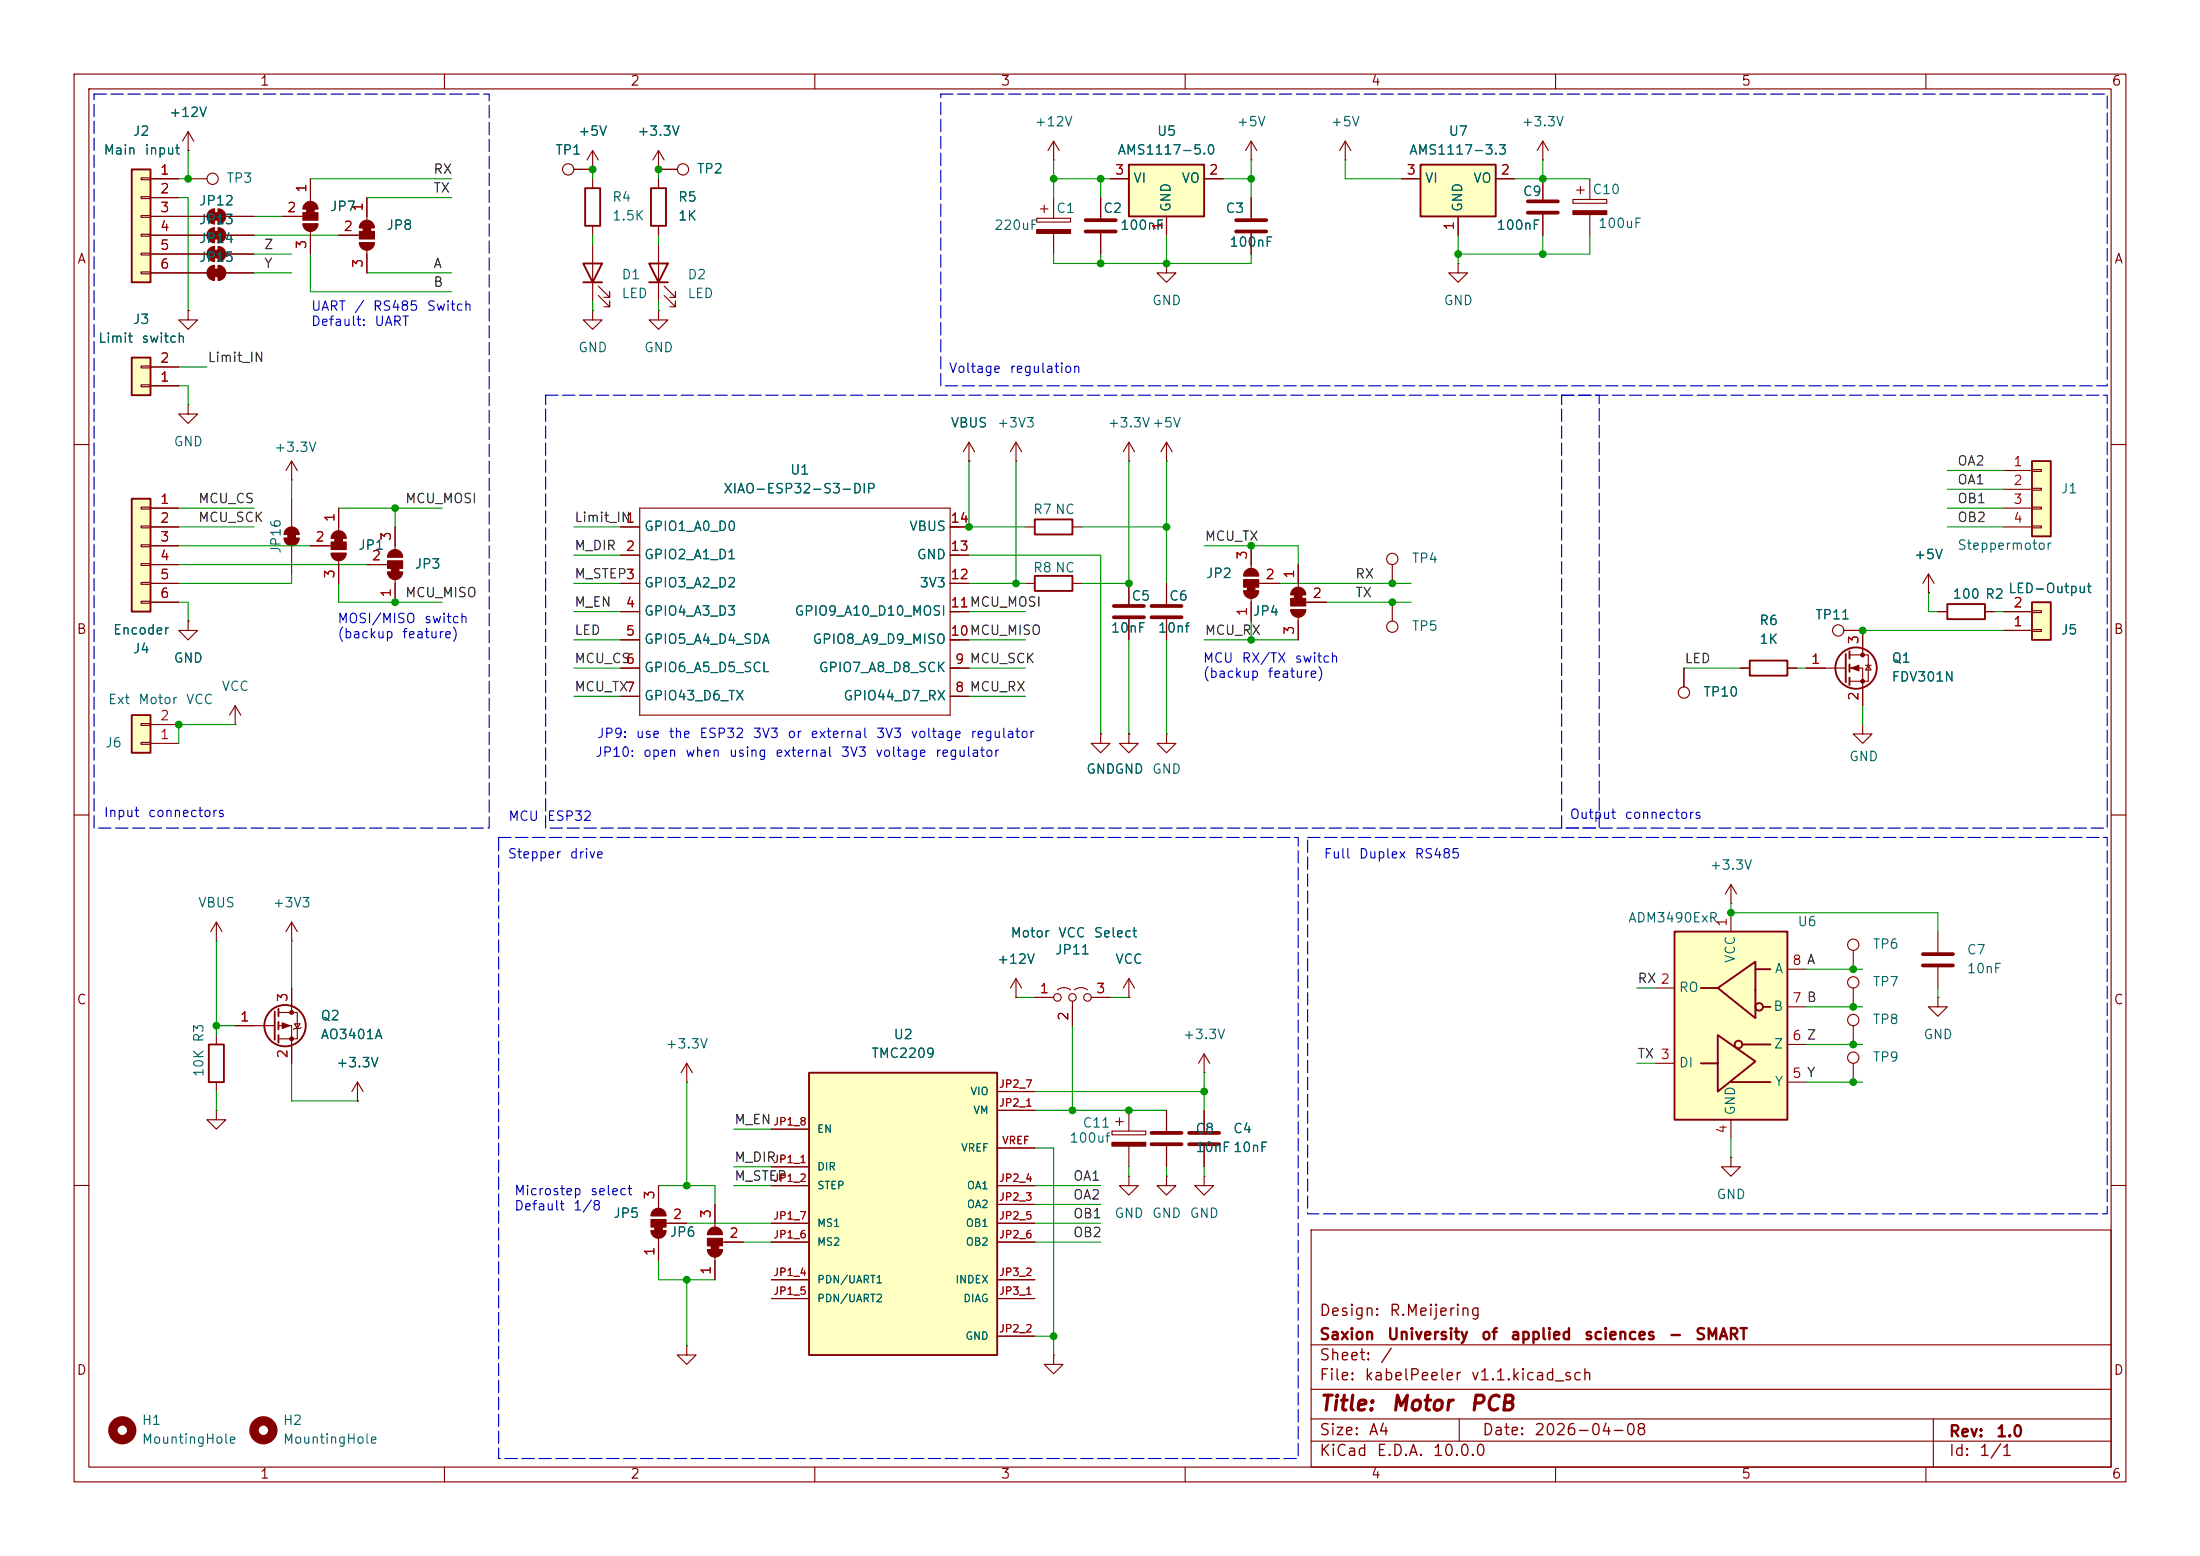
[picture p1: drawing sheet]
<svg xmlns="http://www.w3.org/2000/svg" width="297mm" height="210mm" viewBox="0 0 297 210" stroke-linecap="round" stroke-linejoin="round" font-family="sans-serif">
<g fill="none" stroke="#840000" stroke-width=".15">
<path d="M10 10h277v190h-277zM12 12h273v186h-273zM60 10v2M110 10v2M160 10v2M168.9 19.1l-.8 1.2M168.9 19.1l.8 1.2M168.9 19.1v2.5M181.6 19.1l-.8 1.2M181.6 19.1l.8 1.2M181.6 19.1v2.5M210 10v2"/>
<path d="M260 10v2M24.1 29.2h3.8M24.1 31.8h3.8M29 28.2v2M29 30.7v2.1M29.5 28.2v2M29.5 30.7v2.1M30.5 29.2h3.8M30.5 31.8h3.8M168.9 21.6h.1M168.9 26.7v2.8M168.9 31.5v2.8"/>
<path d="M181.6 21.6h.1M10 60h2M285 60h2M148.6 99.1v1.2h1.3l-1.3 1.3-1.3-1.3h1.3M148.6 99.1h.1M152.4 99.1v1.2h1.3l-1.3 1.3-1.3-1.3h1.3M152.4 99.1h.1M157.5 99.1v1.2h1.2l-1.2 1.3-1.3-1.3h1.3M157.5 99.1h.1M10 110h2M233.7 119.4l-.8 1.3M233.7 119.4l.7 1.3"/>
<path d="M233.7 119.4v2.5M285 110h2M233.7 121.9h.1M250.2 128.3v2.5M250.2 133.4v2.5M261.6 134.6v1.3h1.3l-1.3 1.3-1.3-1.3h1.3M261.6 134.6h.1M261.6 125.7v2.8M261.6 130.6v2.8M152.4 158.8v1.2h1.3l-1.3 1.3-1.3-1.3h1.3M152.4 158.8h.1M157.5 158.8v1.2h1.2l-1.2 1.3-1.3-1.3h1.3"/>
<path d="M157.5 158.8h.1M162.6 158.8v1.2h1.2l-1.2 1.3-1.3-1.3h1.3M162.6 158.8h.1M10 160h2M177 166h108v32h-108zM285 160h2M60 198v2M110 198v2M160 198v2M177 194.5h108M177 191.5h108M177 187.5h108"/>
<path d="M177 181.5h108M197 191.5v3M210 198v2M260 198v2M261 191.5v6.5"/>
<circle cx="250.2" cy="127.5" r=".76"/>
<circle cx="250.2" cy="132.6" r=".76"/>
</g>
<path d="M166.9 29.7h4M166.9 31.2h4M259.6 128.8h4.1M259.6 130.3h4.1" fill="none" stroke="#840000" stroke-width=".51"/>
<g fill="#840000" stroke="#840000" stroke-width=".15">
<path d="M28.7 28.7h1v1h-1z"/>
<path d="M28.2 28.5l.4-.2 .4-.1v2a1.02 1.02 0 0 1-1-.6 1.02 1.02 0 0 1 .2-1.1z"/>
<path d="M29.5 28.2a1.02 1.02 0 0 1 1 1 1.02 1.02 0 0 1-1 1z"/>
<path d="M28.7 31.2h1v1.1h-1z"/>
<path d="M28.2 31l.4-.2 .4-.1v2.1a1.02 1.02 0 0 1-1-.7 1.02 1.02 0 0 1 .2-1.1z"/>
<path d="M29.5 30.7a1.02 1.02 0 0 1 1 1.1 1.02 1.02 0 0 1-1 1z"/>
</g>
<path d="M109.2 144.8h25.4v38.1h-25.4z" fill="#ffffc2"/>
<path d="M236.2 89.2h5.1v2h-5.1zM109.2 144.8h25.4v38.1h-25.4z" fill="none" stroke="#840000" stroke-width=".25"/>
<g fill="none" stroke="#840000" stroke-width=".15">
<path d="M148.6 26.7v2.8M148.6 31.5v2.8M188 76.2v2.5M188 81.3v2.5M227.3 90.2v2.5M234.9 90.2h1.3M241.3 90.2h1.3M248.9 85.1h2.6M251.5 97.8v1.3h1.2l-1.2 1.2-1.3-1.2h1.3M104.1 157.5h5.1M104.1 152.4h5.1M134.6 149.9h5.1"/>
<path d="M134.6 147.3h5.1M134.6 154.9h5.1M87.9 166.1h2M87.9 164.1h2M88.9 160v3.1M88.9 167.1v3.1M89.9 165.1h2.8M95.5 168.7h2M95.5 166.6h2M96.5 162.6v3M96.5 169.7v3M97.5 167.6h2.8"/>
<path d="M104.1 160h5.1M104.1 172.7h5.1M104.1 175.3h5.1M104.1 167.6h5.1M104.1 165.1h5.1M134.6 160h5.1M134.6 172.7h5.1M134.6 175.3h5.1M134.6 167.6h5.1M134.6 165.1h5.1M134.6 162.6h5.1M134.6 180.3h5.1"/>
<circle cx="188" cy="75.4" r=".76"/>
<circle cx="188" cy="84.6" r=".76"/>
<circle cx="227.3" cy="93.5" r=".76"/>
<circle cx="248.2" cy="85.1" r=".76"/>
</g>
<path d="M146.6 29.7h4M146.6 31.2h4" fill="none" stroke="#840000" stroke-width=".51"/>
<g fill="#840000" stroke="#840000" stroke-width=".15">
<path d="M88.4 165.6h1v.5h-1z"/>
<path d="M87.9 166.1h2a1.02 1.02 0 0 1-1 1 1.02 1.02 0 0 1-1-1z"/>
<path d="M87.9 164.6h2v1h-2z"/>
<path d="M88.2 163.4a1.02 1.02 0 0 1 1.1-.3 1.02 1.02 0 0 1 .6 1h-2l.1-.4z"/>
<path d="M96 168.1h1v.6h-1z"/>
<path d="M95.5 168.7h2a1.02 1.02 0 0 1-1 1 1.02 1.02 0 0 1-1-1z"/>
<path d="M95.5 167.1h2v1h-2z"/>
<path d="M95.8 165.9a1.02 1.02 0 0 1 1.1-.2 1.02 1.02 0 0 1 .6 .9h-2l.1-.4z"/>
</g>
<path d="M226.1 125.7h15.2v25.4h-15.2z" fill="#ffffc2"/>
<g fill="none" stroke="#840000" stroke-width=".25">
<path d="M226.1 125.7h15.2v25.4h-15.2zM229.6 133.4h2.3M231.9 139.7l5.1 3.6-5.1 4zM231.9 133.4l5.1-3.6v7.6zM237 130.8h2M238 135.9h1M229.6 143.5h2.3M233.7 146.1h5.3M235.2 141h3.8"/>
<circle cx="237.5" cy="135.9" r=".51"/>
<circle cx="234.7" cy="141" r=".51"/>
</g>
<g fill="none" stroke="#840000" stroke-width=".15">
<path d="M223.5 133.4h2.6M233.7 123.2v2.5M241.3 135.9h2.5M241.3 130.8h2.5M250.2 138.4v2.6M223.5 143.5h2.6M233.7 156.2v1.3h1.2l-1.2 1.3-1.3-1.3h1.3M233.7 156.2h.1M233.7 151.1v2.6M241.3 146.1h2.5M241.3 141h2.5M250.2 143.5v2.6"/>
<path d="M92.7 181.6v1.3h1.3l-1.3 1.3-1.3-1.3h1.3M92.7 181.6h.1"/>
<circle cx="250.2" cy="137.7" r=".76"/>
<circle cx="250.2" cy="142.7" r=".76"/>
</g>
<path d="M274.3 81.3h2.6v5.1h-2.6z" fill="#ffffc2"/>
<path d="M274.3 81.3h2.6v5.1h-2.6z" fill="none" stroke="#840000" stroke-width=".25"/>
<path d="M270.5 85.1h3.8M270.5 82.6h3.8M274.3 85h1.3v.2h-1.3zM274.3 82.4h1.3v.3h-1.3z" fill="none" stroke="#840000" stroke-width=".15"/>
<path d="M274.3 62.2h2.6v10.2h-2.6z" fill="#ffffc2"/>
<g fill="none" stroke="#840000" stroke-width=".25">
<path d="M78.7 35.6h2.6l-1.3 2.5zM78.7 38.1h2.6M79 25.4h2v5.1h-2zM87.6 35.6h2.6l-1.3 2.5zM87.6 38.1h2.6M87.9 25.4h2v5.1h-2zM274.3 62.2h2.6v10.2h-2.6zM249.2 88.3v3.8M249.7 87.9v1M249.7 89.7v1M249.7 91.4v1.1M262.9 81.5h5.1v2.1h-5.1z"/>
<path d="M37.1 136.5v3.8M37.6 136.1v1.1M37.6 137.9v1M37.6 139.7v1M28.2 141h2v5.1h-2z"/>
<circle cx="250.6" cy="90.2" r="2.79"/>
<circle cx="38.5" cy="138.4" r="2.79"/>
</g>
<g fill="none" stroke="#840000" stroke-width=".15">
<path d="M77.5 22.9h2.5M80 22.9h.1M80 20.3v2.6M80 24.1v1.3M80 30.5v1.3M80 33v7.6M80 20.3l-.8 1.3M80 20.3l.8 1.3M80.8 39.9l1.5 1.5v-.8v.8h-.8M80.8 38.6l1.5 1.5v-.7v.7h-.8M88.9 22.9h.1M88.9 22.9h2.5"/>
<path d="M88.9 20.3l-.8 1.3M88.9 20.3l.8 1.3M88.9 20.3v2.6M88.9 24.1v1.3M88.9 30.5v1.3M88.9 33v7.6M89.7 39.9l1.5 1.5v-.8v.8h-.8M89.7 38.6l1.5 1.5v-.7v.7h-.8M88.9 41.9v1.3h1.3l-1.3 1.3-1.3-1.3h1.3M88.9 41.9h.1M83.8 71.1h2.6M83.8 74.9h2.6"/>
<path d="M83.8 78.7h2.6M86.4 68.6h41.9v27.9h-41.9zM128.3 71.1h2.5M128.3 74.9h2.5M128.3 78.7h2.5M152.4 78.7v2.8M157.5 78.7v2.8M167.9 79.8h2M167.9 77.7h2M168.9 73.7v3M169.9 78.7h2.8M260.3 77.5l-.7 1.2"/>
<path d="M260.3 77.5l.8 1.2M260.3 77.5v2.5M270.5 63.5h3.8M270.5 66h3.8M270.5 68.6h3.8M270.5 71.1h3.8M274.3 63.4h1.3v.2h-1.3zM274.3 65.9h1.3v.3h-1.3zM274.3 68.5h1.3v.2h-1.3zM274.3 71h1.3v.2h-1.3zM83.8 90.2h2.6M83.8 82.6h2.6"/>
<path d="M83.8 86.4h2.6M83.8 94h2.6M128.3 90.2h2.5M128.3 82.6h2.5M128.3 86.4h2.5M128.3 94h2.5M152.4 83.6v2.8M157.5 83.6v2.8M168.9 80.8v3M243.8 90.2h5.4M249.7 88.4h2.5v3.5h-2.5M249.7 90.2h1.8v5.1"/>
<path d="M251.5 85.1v3.3M251.8 89.8h.8M252.2 89.8l.4 .6h-.8zM260.3 80h.1M261.6 82.6h1.3M268 82.6h1.2M29.2 127h.1M29.2 124.5l-.8 1.2M29.2 124.5l.8 1.2M29.2 124.5v2.5M29.2 139.7v1.3M31.7 138.4h5.4"/>
<path d="M37.6 136.7h2.5v3.5h-2.5M37.6 138.4h1.8v5.1M39.4 127h.1M39.4 124.5l-.8 1.2M39.4 124.5l.7 1.2M39.4 124.5v2.5M39.4 133.4v3.3M39.8 138.2h.7l-.4 .6zM40.6 138.7l-.1 .1h-.7l-.2 .1M29.2 146.1v1.2M48.3 148.6h.1M48.3 146.1l-.8 1.2"/>
<path d="M48.3 146.1l.7 1.2M48.3 146.1v2.5M92.7 146.1h.1M92.7 143.5l-.8 1.3M92.7 143.5l.8 1.3M92.7 143.5v2.6M157.5 149.9v2.8M157.5 154.7v2.8M162.6 149.9v2.8M162.6 154.7v2.8M142.2 182.9v1.3h1.3l-1.3 1.2-1.2-1.2h1.2M142.2 182.9h.1"/>
<circle cx="76.7" cy="22.9" r=".76"/>
<circle cx="92.2" cy="22.9" r=".76"/>
</g>
<g fill="#840000" stroke="#840000" stroke-width=".15">
<path d="M249.9 90.2l1.1-.4v.8z"/>
<path d="M168.4 79.2h1v.6h-1z"/>
<path d="M167.9 79.8h2a1.02 1.02 0 0 1-1 1 1.02 1.02 0 0 1-1-1z"/>
<path d="M167.9 78.2h2v1h-2z"/>
<path d="M168.2 77a1.02 1.02 0 0 1 1.1-.2 1.02 1.02 0 0 1 .6 .9h-2l.1-.4z"/>
<path d="M38.1 138l1 .4-1 .4z"/>
<circle cx="251.5" cy="88.4" r=".25"/>
<circle cx="251.5" cy="91.9" r=".25"/>
<circle cx="39.4" cy="136.7" r=".25"/>
<circle cx="39.4" cy="140.2" r=".25"/>
</g>
<path d="M150.4 81.8h4M150.4 83.3h4M155.4 81.8h4.1M155.4 83.3h4.1M155.4 152.9h4.1M155.4 154.4h4.1M160.5 152.9h4.1M160.5 154.4h4.1" fill="none" stroke="#840000" stroke-width=".51"/>
<path d="M152.4 22.2h10.2v7h-10.2z" fill="#ffffc2"/>
<path d="M152.4 22.2h10.2v7h-10.2zM139.7 77.7h5.1v2.1h-5.1zM139.7 70.1h5.1v2h-5.1z" fill="none" stroke="#840000" stroke-width=".25"/>
<g fill="none" stroke="#840000" stroke-width=".15">
<path d="M142.2 19.1v2.5M142.2 19.1l-.7 1.2M142.2 19.1l.8 1.2M208.3 19.1l-.8 1.2M208.3 19.1l.7 1.2M208.3 19.1v2.5M45.7 31.8h2.8M48.5 30.7h2M48.5 32.8h2M49.5 26.7v3M49.5 33.8v3M140 29.5h4.5v.5h-4.5z"/>
<path d="M140.5 28.2h1M141 27.7v1M142.2 21.6h.1M142.2 26.7v2.8M142.2 31.5v2.8M149.9 24.1h2.5M157.5 35.6v1.2h1.2l-1.2 1.3-1.3-1.3h1.3M157.5 35.6h.1M157.5 29.2v2.6M162.6 24.1h2.5M196.8 35.6v1.2h1.3l-1.3 1.3-1.2-1.3h1.2M196.8 35.6h.1"/>
<path d="M208.3 21.6h.1M208.3 24.1v2.8M208.3 29v2.8M80 41.9v1.3h1.3l-1.3 1.3-1.3-1.3h1.3M80 41.9h.1M130.8 59.7l-.8 1.3M130.8 59.7l.8 1.3M130.8 59.7v2.5M137.2 59.7l-.8 1.3M137.2 59.7l.7 1.3M137.2 59.7v2.5M152.4 59.7l-.8 1.3"/>
<path d="M152.4 59.7l.8 1.3M152.4 59.7v2.5M157.5 59.7v2.5M157.5 59.7l-.8 1.3M157.5 59.7l.7 1.3M38.4 72.6h2M38.4 72.1h2M39.4 64.8h.1M39.4 62.2l-.8 1.3M39.4 62.2l.7 1.3M39.4 62.2v2.6M39.4 67.3v3.8"/>
<path d="M39.4 73.7v3.8M41.9 73.7h2.8M44.7 72.6h2M44.7 74.7h2M45.7 68.6v3M45.7 75.7v3M49.5 76.2h2.8M52.3 77.2h2.1M52.3 75.2h2.1M53.3 71.1v3.1M53.3 78.2v3.1M130.8 62.2h.1"/>
<path d="M137.2 62.2h.1M138.4 78.7h1.3M138.4 71.1h1.3M144.8 78.7h1.2M144.8 71.1h1.2M152.4 62.2h.1M157.5 62.2h.1M25.4 83.8v1.3h1.3l-1.3 1.3-1.3-1.3h1.3M25.4 83.8h.1M29.2 149.9v1.2h1.3l-1.3 1.3-1.3-1.3h1.3M29.2 149.9h.1M150.1 152.7h4.6v.5h-4.6z"/>
<path d="M150.6 151.4h1M151.1 150.9v1M152.4 149.9v2.8M152.4 154.7v2.8"/>
</g>
<g fill="#840000" stroke="#840000" stroke-width=".15">
<path d="M150.1 154.2h4.6v.5h-4.6z"/>
<path d="M38.9 71.9h1v1h-1z"/>
<path d="M38.4 72.6h2a1.02 1.02 0 0 1-1 1.1 1.02 1.02 0 0 1-1-1.1z"/>
<path d="M38.6 71.4a1.02 1.02 0 0 1 1.2-.2 1.02 1.02 0 0 1 .6 .9h-2v-.4z"/>
<path d="M45.2 72.6h1v.6h-1z"/>
<path d="M45 71.9a1.02 1.02 0 0 1 1.1-.2 1.02 1.02 0 0 1 .6 .9h-2l.1-.4z"/>
<path d="M44.7 73.2h2v1h-2z"/>
<path d="M44.7 74.7h2a1.02 1.02 0 0 1-1 1 1.02 1.02 0 0 1-1-1z"/>
<path d="M52.8 76.7h1v.5h-1z"/>
<path d="M52.3 77.2h2.1a1.02 1.02 0 0 1-1.1 1 1.02 1.02 0 0 1-1-1z"/>
<path d="M52.3 75.7h2.1v1h-2.1z"/>
<path d="M52.6 74.5a1.02 1.02 0 0 1 1.1-.3 1.02 1.02 0 0 1 .7 1h-2.1l.1-.4z"/>
<path d="M49 30.7h1v.5h-1z"/>
<path d="M48.8 30a1.02 1.02 0 0 1 1.1-.2 1.02 1.02 0 0 1 .6 .9h-2l.1-.4z"/>
<path d="M48.5 31.2h2v1.1h-2z"/>
<path d="M48.5 32.8h2a1.02 1.02 0 0 1-1 1 1.02 1.02 0 0 1-1-1z"/>
<path d="M140 31h4.5v.5h-4.5z"/>
</g>
<g fill="none" stroke="#840000" stroke-width="1.3">
<circle cx="16.5" cy="193" r="1.27"/>
<circle cx="35.6" cy="193" r="1.27"/>
</g>
<path d="M206.2 27.2h4.1M206.2 28.7h4.1" fill="none" stroke="#840000" stroke-width=".51"/>
<path d="M17.8 67.3h2.5v15.3h-2.5z" fill="#ffffc2"/>
<path d="M17.8 67.3h2.5v15.3h-2.5z" fill="none" stroke="#840000" stroke-width=".25"/>
<g fill="none" stroke="#840000" stroke-width=".15">
<path d="M25.4 41.9v1.3h1.3l-1.3 1.3-1.3-1.3h1.3M25.4 41.9h.1M19 68.5h1.3v.2h-1.3zM19 71h1.3v.2h-1.3zM19 73.5h1.3v.3h-1.3zM19 76.1h1.3v.2h-1.3zM19 78.6h1.3v.3h-1.3zM20.3 68.6h3.8M20.3 71.1h3.8M20.3 73.7h3.8M20.3 76.2h3.8M20.3 78.7h3.8"/>
<path d="M19 81.2h1.3v.2h-1.3zM20.3 81.3h3.8M31.7 97.8h.1M31.7 95.3l-.7 1.2M31.7 95.3l.8 1.2M31.7 95.3v2.5"/>
</g>
<path d="M17.8 22.9h2.5v15.2h-2.5z" fill="#ffffc2"/>
<path d="M17.8 22.9h2.5v15.2h-2.5z" fill="none" stroke="#840000" stroke-width=".25"/>
<g fill="none" stroke="#840000" stroke-width=".15">
<path d="M19 24h1.3v.3h-1.3zM19 26.5h1.3v.3h-1.3zM19 29.1h1.3v.2h-1.3zM19 31.6h1.3v.3h-1.3zM19 34.2h1.3v.2h-1.3zM19 36.7h1.3v.3h-1.3zM20.3 24.1h3.8M20.3 26.7h3.8M20.3 29.2h3.8M20.3 31.8h3.8M20.3 34.3h3.8M20.3 36.8h3.8"/>
<path d="M25.4 24.1h2.5"/>
<circle cx="28.7" cy="24.1" r=".76"/>
</g>
<path d="M17.8 48.3h2.5v5h-2.5z" fill="#ffffc2"/>
<path d="M17.8 48.3h2.5v5h-2.5z" fill="none" stroke="#840000" stroke-width=".25"/>
<path d="M19 51.9h1.3v.3h-1.3zM19 49.4h1.3v.3h-1.3zM20.3 52.1h3.8M20.3 49.5h3.8M25.4 54.6v1.3h1.3l-1.3 1.3-1.3-1.3h1.3M25.4 54.6h.1" fill="none" stroke="#840000" stroke-width=".15"/>
<path d="M17.8 96.5h2.5v5.1h-2.5z" fill="#ffffc2"/>
<path d="M17.8 96.5h2.5v5.1h-2.5z" fill="none" stroke="#840000" stroke-width=".25"/>
<path d="M19 97.7h1.3v.2h-1.3zM20.3 97.8h3.8M19 100.2h1.3v.3h-1.3zM20.3 100.3h3.8" fill="none" stroke="#840000" stroke-width=".15"/>
<path d="M191.8 22.2h10.1v7h-10.1z" fill="#ffffc2"/>
<path d="M191.8 22.2h10.1v7h-10.1z" fill="none" stroke="#840000" stroke-width=".25"/>
<g fill="none" stroke="#840000" stroke-width=".15">
<path d="M25.4 17.8l-.8 1.3M25.4 17.8l.8 1.3M25.4 17.8v2.5M20.3 24.1h3.8M20.3 29.2h7.6M20.3 34.3h7.6M20.3 36.8h7.6M20.3 31.8h7.6M20.3 26.7h3.8M25.4 20.3h.1M29 33.3v2M29 35.8v2"/>
<path d="M29.5 33.3v2M29.5 35.8v2M30.5 29.2h3.8M30.5 34.3h3.8M30.5 36.8h3.8M30.5 31.8h3.8M38.1 29.2h2.8M40.9 28.2h2M40.9 30.2h2M41.9 24.1v3.1M41.9 31.2v3.1M45.7 31.8h2.6"/>
<path d="M49.5 26.7v2.5M49.5 34.3v2.5M77.5 22.9h2.5M80 22.9h.1M88.9 22.9h.1M88.9 22.9h2.5M88.9 24.1v1.3M88.9 30.5v1.3M148.6 26.7v2.8M148.6 31.5v2.8M149.9 24.1h2.5M157.5 29.2v2.6"/>
<path d="M162.6 24.1h2.5M168.9 26.7v2.8M168.9 31.5v2.8M189.2 24.1h2.6M196.8 29.2v2.6M201.9 24.1h2.6M208.3 24.1v2.8M208.3 29v2.8M212.3 26.9h4.6v.5h-4.6zM212.9 25.7h1M213.4 25.1v1.1M214.6 24.1v2.8"/>
<path d="M214.6 29v2.8M20.3 52.1h3.8M20.3 49.5h3.8M25.4 41.9h.1M20.3 78.7h3.8M20.3 76.2h3.8M20.3 73.7h3.8M20.3 71.1h3.8M20.3 68.6h3.8M41.9 73.7h2.5M45.7 68.6v2.5M45.7 76.2v2.5"/>
<path d="M49.5 76.2h2.6M53.3 71.1v2.6M53.3 78.7v2.6M83.8 78.7h2.6M83.8 71.1h2.6M83.8 74.9h2.6M128.3 78.7h2.5M128.3 71.1h2.5M128.3 74.9h2.5M130.8 62.2h.1M152.4 78.7v2.8M157.5 78.7v2.8"/>
<path d="M168.9 73.7v2.5M170.2 78.7h2.5M175.3 76.2v3M20.3 81.3h3.8M25.4 83.8h.1M83.8 90.2h2.6M83.8 82.6h2.6M83.8 86.4h2.6M83.8 94h2.6M128.3 90.2h2.5M128.3 82.6h2.5M128.3 86.4h2.5"/>
<path d="M128.3 94h2.5M148.6 99.1h.1M152.4 99.1h.1M152.4 83.6v2.8M157.5 83.6v2.8M168.9 81.3v2.5M174.2 80.3h2.1M174.2 82.3h2.1M175.3 83.3v3.1M176.3 81.3h2.8M227.3 90.2v2.5M234.9 90.2h1.3"/>
<path d="M241.3 90.2h1.3M243.8 90.2h2.6M248.9 85.1h2.6v2.5M251.5 92.7v2.6M260.3 80h.1M261.6 82.6h1.3M268 82.6h1.2M270.5 85.1h3.8M270.5 82.6h3.8M31.7 138.4h2.6M39.4 133.4v2.5M137.2 134.6h.1"/>
<path d="M137.2 132.1l-.8 1.3M137.2 132.1l.7 1.3M137.2 132.1v2.5M139.7 134.6h2.5M142.7 133.6a1.44 1.44 0 0 1 1.8 0M144.8 135.1v3.3M145 133.6a1.44 1.44 0 0 1 1.8 0M147.3 134.6h2.6M152.4 134.6h.1M152.4 132.1l-.8 1.3M152.4 132.1l.8 1.3M152.4 132.1v2.5"/>
<path d="M39.4 141v2.5M48.3 148.6h.1M104.1 157.5h5.1M104.1 152.4h5.1M134.6 149.9h5.1M134.6 147.3h5.1M134.6 154.9h5.1M157.5 149.9v2.8M157.5 154.7v2.8M162.6 144.8h.1M162.6 142.2l-.8 1.3M162.6 142.2l.7 1.3"/>
<path d="M162.6 142.2v2.6M162.6 149.9v2.8M162.6 154.7v2.8M88.9 160v2.6M88.9 167.6v2.6M90.2 165.1h2.5M96.5 162.6v2.5M96.5 170.2v2.5M97.8 167.6h2.5M104.1 167.6h5.1M104.1 165.1h5.1M104.1 160h5.1"/>
<path d="M104.1 172.7h5.1M104.1 175.3h5.1M134.6 167.6h5.1M134.6 165.1h5.1M134.6 160h5.1M134.6 172.7h5.1M134.6 175.3h5.1M134.6 162.6h5.1M134.6 180.3h5.1"/>
<circle cx="142.7" cy="134.6" r=".51"/>
<circle cx="144.8" cy="134.6" r=".51"/>
<circle cx="146.8" cy="134.6" r=".51"/>
</g>
<g fill="#840000" stroke="#840000" stroke-width=".15">
<path d="M174.8 80.3h1v.5h-1z"/>
<path d="M174.5 79.6a1.02 1.02 0 0 1 1.1-.3 1.02 1.02 0 0 1 .7 1h-2.1l.1-.5z"/>
<path d="M174.2 80.8h2.1v1h-2.1z"/>
<path d="M174.2 82.3h2.1a1.02 1.02 0 0 1-1 1 1.02 1.02 0 0 1-1.1-1z"/>
<path d="M41.4 28.2h1v.5h-1z"/>
<path d="M41.2 27.5a1.02 1.02 0 0 1 1.1-.2 1.02 1.02 0 0 1 .6 .9h-2l.1-.4z"/>
<path d="M40.9 28.7h2v1h-2z"/>
<path d="M40.9 30.2h2a1.02 1.02 0 0 1-1 1 1.02 1.02 0 0 1-1-1z"/>
<path d="M28.7 33.8h1v1h-1z"/>
<path d="M28.2 33.6l.4-.3h.4v2a1.02 1.02 0 0 1-1-.6 1.02 1.02 0 0 1 .2-1.1z"/>
<path d="M29.5 33.3a1.02 1.02 0 0 1 1 1 1.02 1.02 0 0 1-1 1z"/>
<path d="M212.3 28.4h4.6v.6h-4.6z"/>
<path d="M28.7 36.3h1v1h-1z"/>
<path d="M28.2 36.1l.4-.2 .4-.1v2a1.02 1.02 0 0 1-1-.6 1.02 1.02 0 0 1 .2-1.1z"/>
<path d="M29.5 35.8a1.02 1.02 0 0 1 1 1 1.02 1.02 0 0 1-1 1z"/>
</g>
<g fill="none" stroke="#009600" stroke-width=".15">
<path d="M24.1 26.7h1.3v15.2M25.4 20.3v3.8h-1.3M34.3 34.3h5.1M34.3 36.8h5.1M34.3 29.2h3.8M34.3 31.8h11.4M41.9 24.1h19.1M41.9 34.3v5.1h19.1M49.5 26.7h11.5M49.5 36.8h11.5M80 22.9v1.2M80 31.8v1.2"/>
<path d="M88.9 22.9v1.2M88.9 31.8v1.2M142.2 34.3v1.3h26.7v-1.3M142.2 24.1h7.7M142.2 21.6v5.1M148.6 24.1v2.6M148.6 34.3v1.3M157.5 31.8v3.8M165.1 24.1h3.8M168.9 21.6v5.1M181.6 21.6v2.5h7.6M196.8 31.8v3.8"/>
<path d="M204.5 24.1h10.1M208.3 21.6v2.5M208.3 31.8v2.5M214.6 31.8v2.5h-17.8M24.1 52.1h1.3v2.5M24.1 49.5h3.8M80 40.6v1.3M88.9 40.6v1.3M24.1 71.1h10.2M24.1 68.6h10.2M24.1 76.2h25.4M24.1 73.7h17.8"/>
<path d="M39.4 77.5v1.2h-15.3M39.4 64.8v2.5M45.7 68.6h14M45.7 78.7v2.6h14M53.3 68.6v2.5M77.5 71.1h6.3M77.5 78.7h6.3M77.5 74.9h6.3M130.8 62.2v8.9h7.6M130.8 78.7h7.6M130.8 74.9h17.8v24.2M137.2 62.2v16.5"/>
<path d="M146 71.1h11.5M152.4 62.2v16.5h-6.4M157.5 62.2v16.5M162.6 73.7h12.7v2.5M172.7 78.7h17.8M262.9 71.1h7.6M262.9 68.6h7.6M262.9 63.5h7.6M262.9 66h7.6M24.1 81.3h1.3v2.5M31.7 97.8h-7.6v2.5M77.5 82.6h6.3"/>
<path d="M77.5 86.4h6.3M77.5 90.2h6.3M77.5 94h6.3M130.8 82.6h7.6M130.8 86.4h7.6M130.8 90.2h7.6M130.8 94h7.6M152.4 86.4v12.7M157.5 86.4v12.7M162.6 86.4h12.7M168.9 83.8v2.6M179.1 81.3h11.4"/>
<path d="M227.3 90.2h7.6M242.6 90.2h1.2M251.5 85.1h19M251.5 95.3v2.5M260.3 80v2.6h1.3M269.2 82.6h1.3M29.2 127v12.7M29.2 138.4h2.5M39.4 127v6.4M137.2 134.6h2.5M144.8 138.4v11.5M149.9 134.6h2.5"/>
<path d="M221 133.4h2.5M233.7 121.9v1.3h27.9v2.5M243.8 135.9h7.7M243.8 130.8h7.7M261.6 133.4v1.2M29.2 147.3v2.6M39.4 143.5v5.1h8.9M92.7 146.1v13.9M99.1 152.4h5M99.1 157.5h5M139.7 149.9h17.8M139.7 154.9h2.5v28"/>
<path d="M139.7 147.3h22.9M152.4 157.5v1.3M157.5 157.5v1.3M162.6 144.8v5.1M162.6 157.5v1.3M221 143.5h2.5M233.7 153.7v2.5M243.8 146.1h7.7M243.8 141h7.7M88.9 160h7.6v2.6M88.9 170.2v2.5h7.6M92.7 172.7v8.9"/>
<path d="M92.7 165.1h11.4M99.1 160h5M100.3 167.6h3.8M139.7 160h8.9M139.7 162.6h8.9M139.7 165.1h8.9M139.7 167.6h8.9M139.7 180.3h2.5"/>
</g>
<path d="M12.7 12.7h53.3v99.1h-53.3zM127 12.7h157.5v39.4h-157.5zM73.7 53.3h142.2v58.5h-142.2zM210.8 53.3h73.7v58.5h-73.7zM67.3 113h108v83.9h-108zM176.5 113h108v50.8h-108z" fill="none" stroke="#0000c2" stroke-width=".15" stroke-dasharray="1.7 .6"/>
<g fill="#009600" stroke="#009600" stroke-width=".14">
<circle cx="188" cy="78.7" r=".46"/>
<circle cx="188" cy="81.3" r=".46"/>
<circle cx="152.4" cy="149.9" r=".46"/>
<circle cx="144.8" cy="149.9" r=".46"/>
<circle cx="251.5" cy="85.1" r=".46"/>
<circle cx="250.2" cy="146.1" r=".46"/>
<circle cx="250.2" cy="135.9" r=".46"/>
<circle cx="250.2" cy="141" r=".46"/>
<circle cx="250.2" cy="130.8" r=".46"/>
<circle cx="233.7" cy="123.2" r=".46"/>
<circle cx="168.9" cy="86.4" r=".46"/>
<circle cx="137.2" cy="78.7" r=".46"/>
<circle cx="162.6" cy="147.3" r=".46"/>
<circle cx="142.2" cy="24.1" r=".46"/>
<circle cx="148.6" cy="24.1" r=".46"/>
<circle cx="157.5" cy="35.6" r=".46"/>
<circle cx="148.6" cy="35.6" r=".46"/>
<circle cx="157.5" cy="71.1" r=".46"/>
<circle cx="168.9" cy="73.7" r=".46"/>
<circle cx="152.4" cy="78.7" r=".46"/>
<circle cx="130.8" cy="71.1" r=".46"/>
<circle cx="208.3" cy="34.3" r=".46"/>
<circle cx="208.3" cy="24.1" r=".46"/>
<circle cx="168.9" cy="24.1" r=".46"/>
<circle cx="196.8" cy="34.3" r=".46"/>
<circle cx="53.3" cy="81.3" r=".46"/>
<circle cx="53.3" cy="68.6" r=".46"/>
<circle cx="24.1" cy="97.8" r=".46"/>
<circle cx="29.2" cy="138.4" r=".46"/>
<circle cx="80" cy="22.9" r=".46"/>
<circle cx="88.9" cy="22.9" r=".46"/>
<circle cx="92.7" cy="160" r=".46"/>
<circle cx="92.7" cy="172.7" r=".46"/>
<circle cx="142.2" cy="180.3" r=".46"/>
<circle cx="25.4" cy="24.1" r=".46"/>
</g>
<g font-size="2" fill="#840000">
<text x="178" y="190.9">Title:</text>
<text x="187.7" y="190.9">Motor</text>
<text x="198.3" y="190.9">PCB</text>
</g>
<g font-size="1.5" fill="#840000">
<text x="178" y="178">Design:</text>
<text x="187.4" y="178">R.Meijering</text>
<text x="178" y="184">Sheet:</text>
<text x="178" y="181.2">Saxion</text>
<text x="186.2" y="184">/</text>
<text x="187.2" y="181.2">University</text>
<text x="199.8" y="181.2">of</text>
<text x="203.8" y="181.2">applied</text>
<text x="213.8" y="181.2">sciences</text>
<text x="225.1" y="181.2">-</text>
<text x="228.7" y="181.2">SMART</text>
<text x="178" y="186.7">File:</text>
<text x="184.1" y="186.7">kabelPeeler</text>
<text x="198.5" y="186.7">v1.1.kicad_sch</text>
<text x="178" y="196.9">KiCad</text>
<text x="178" y="194.1">Size:</text>
<text x="184.7" y="194.1">A4</text>
<text x="185.7" y="196.9">E.D.A.</text>
<text x="193.3" y="196.9">10.0.0</text>
<text x="200" y="194.1">Date:</text>
<text x="207" y="194.1">2026-04-08</text>
<text x="263" y="194.3">Rev:</text>
<text x="263" y="196.9">Id:</text>
<text x="267.1" y="196.9">1/1</text>
<text x="269.4" y="194.3">1.0</text>
</g>
<g font-size="1.3" fill="#840000">
<text x="35" y="11.9">1</text>
<text x="85" y="11.9">2</text>
<text x="135" y="11.9">3</text>
<text x="185" y="11.9">4</text>
<text x="235" y="11.9">5</text>
<text x="285" y="11.9">6</text>
<text x="10.3" y="35.9">A</text>
<text x="285.3" y="35.9">A</text>
<text x="10.3" y="85.9">B</text>
<text x="285.3" y="85.9">B</text>
<text x="10.3" y="135.9">C</text>
<text x="285.3" y="135.9">C</text>
<text x="10.3" y="185.9">D</text>
<text x="285.3" y="185.9">D</text>
<text x="35" y="199.9">1</text>
<text x="85" y="199.9">2</text>
<text x="135" y="199.9">3</text>
<text x="185" y="199.9">4</text>
<text x="235" y="199.9">5</text>
<text x="285" y="199.9">6</text>
</g>
<g font-size="1.3" fill="#006464">
<text x="22.8" y="16.1">+12V</text>
<text x="139.6" y="17.4">+12V</text>
<text x="166.9" y="17.4">+5V</text>
<text x="179.6" y="17.4">+5V</text>
<text x="205.3" y="17.4">+3.3V</text>
<text x="13.9" y="21.2">Main</text>
<text x="17.9" y="18.6">J2</text>
<text x="19.4" y="21.2">input</text>
<text x="74.9" y="21.2">TP1</text>
<text x="78" y="18.6">+5V</text>
<text x="86" y="18.6">+3.3V</text>
<text x="94" y="23.7">TP2</text>
<text x="150.8" y="21.2">AMS1117-5.0</text>
<text x="156.1" y="18.6">U5</text>
<text x="190.2" y="21.2">AMS1117-3.3</text>
<text x="195.5" y="18.6">U7</text>
<text x="26.8" y="28">JP12</text>
<text x="30.5" y="25">TP3</text>
<text x="44.5" y="28.8">JP7</text>
<text x="82.6" y="27.5">R4</text>
<text x="91.4" y="27.5">R5</text>
<text x="142.5" y="29.1">C1</text>
<text x="148.9" y="29.1">C2</text>
<text x="152.9" y="25">VI</text>
<text x="158.3" y="28.7" transform="rotate(-90 158.3 28.7)">GND</text>
<text x="159.4" y="25">VO</text>
<text x="165.4" y="29.1">C3</text>
<text x="192.3" y="25">VI</text>
<text x="197.7" y="28.7" transform="rotate(-90 197.7 28.7)">GND</text>
<text x="198.8" y="25">VO</text>
<text x="205.5" y="26.8">C9</text>
<text x="214.9" y="26.5">C10</text>
<text x="26.8" y="30.6">JP13</text>
<text x="26.8" y="33.1">JP14</text>
<text x="26.8" y="35.7">JP15</text>
<text x="52.1" y="31.3">JP8</text>
<text x="82.6" y="30.1">1.5K</text>
<text x="91.4" y="30.1">1K</text>
<text x="134.1" y="31.3">220uF</text>
<text x="151.1" y="31.3">100nF</text>
<text x="165.9" y="33.6">100nF</text>
<text x="201.9" y="31.3">100nF</text>
<text x="215.7" y="31.1">100uF</text>
<text x="83.8" y="38">D1</text>
<text x="83.8" y="40.6">LED</text>
<text x="92.7" y="38">D2</text>
<text x="92.7" y="40.6">LED</text>
<text x="155.4" y="41.5">GND</text>
<text x="194.8" y="41.5">GND</text>
<text x="13.2" y="46.6">Limit</text>
<text x="17.9" y="44">J3</text>
<text x="19" y="46.6">switch</text>
<text x="78" y="47.9">GND</text>
<text x="86.9" y="47.9">GND</text>
<text x="128.3" y="58">VBUS</text>
<text x="134.5" y="58">+3V3</text>
<text x="149.5" y="58">+3.3V +5V</text>
<text x="23.4" y="60.6">GND</text>
<text x="36.9" y="61.3">+3.3V</text>
<text x="106.6" y="64.4">U1</text>
<text x="86.9" y="72">GPIO1_A0_D0</text>
<text x="97.6" y="66.9">XIAO-ESP32-S3-DIP</text>
<text x="122.7" y="72">VBUS</text>
<text x="139.4" y="69.7">R7 NC</text>
<text x="278.1" y="66.9">J1</text>
<text x="38.2" y="74.8" transform="rotate(-90 38.2 74.8)">JP16</text>
<text x="48.3" y="74.5">JP1</text>
<text x="55.9" y="77.1">JP3</text>
<text x="86.9" y="75.8">GPIO2_A1_D1</text>
<text x="123.7" y="75.8">GND</text>
<text x="139.4" y="77.6">R8 NC</text>
<text x="190.5" y="76.3">TP4</text>
<text x="258.3" y="75.8">+5V</text>
<text x="264.2" y="74.5">Steppermotor</text>
<text x="86.9" y="79.6">GPIO3_A2_D2</text>
<text x="86.9" y="83.4">GPIO4_A3_D3</text>
<text x="107.2" y="83.4">GPIO9_A10_D10_MOSI</text>
<text x="124.1" y="79.6">3V3</text>
<text x="152.7" y="81.4">C5</text>
<text x="157.7" y="81.4">C6</text>
<text x="162.7" y="78.3">JP2</text>
<text x="169.1" y="83.4">JP4</text>
<text x="245" y="83.9">TP11</text>
<text x="263.5" y="81.1">100 R2</text>
<text x="271" y="80.4">LED-Output</text>
<text x="15.2" y="86">Encoder</text>
<text x="17.9" y="88.5">J4</text>
<text x="23.4" y="89.8">GND</text>
<text x="86.9" y="87.2">GPIO5_A4_D4_SDA</text>
<text x="109.6" y="87.2">GPIO8_A9_D9_MISO</text>
<text x="149.9" y="85.7">10nF</text>
<text x="156.2" y="85.7">10nf</text>
<text x="190.5" y="85.4">TP5</text>
<text x="237.4" y="84.7">R6</text>
<text x="237.4" y="87.2">1K</text>
<text x="255.3" y="89.8">Q1</text>
<text x="278.1" y="86">J5</text>
<text x="14.5" y="95.4">Ext</text>
<text x="18.6" y="95.4">Motor</text>
<text x="25" y="95.4">VCC</text>
<text x="29.8" y="93.6">VCC</text>
<text x="86.9" y="91">GPIO6_A5_D5_SCL</text>
<text x="86.9" y="94.8">GPIO43_D6_TX</text>
<text x="110.4" y="91">GPIO7_A8_D8_SCK</text>
<text x="113.8" y="94.8">GPIO44_D7_RX</text>
<text x="229.9" y="94.3">TP10</text>
<text x="255.3" y="92.3">FDV301N</text>
<text x="14.1" y="101.2">J6</text>
<text x="146.6" y="104.7">GNDGND</text>
<text x="155.4" y="104.7">GND</text>
<text x="249.6" y="103">GND</text>
<text x="230.7" y="117.7">+3.3V</text>
<text x="26.7" y="122.8">VBUS</text>
<text x="36.7" y="122.8">+3V3</text>
<text x="219.7" y="124.8">ADM3490ExR</text>
<text x="242.6" y="125.3">U6</text>
<text x="134.5" y="130.4">+12V</text>
<text x="136.3" y="126.8">Motor</text>
<text x="142.4" y="129.1">JP11</text>
<text x="142.8" y="126.8">VCC</text>
<text x="147.6" y="126.8">Select</text>
<text x="150.5" y="130.4">VCC</text>
<text x="234.5" y="130.1" transform="rotate(-90 234.5 130.1)">VCC</text>
<text x="239.5" y="131.7">A</text>
<text x="252.7" y="128.4">TP6</text>
<text x="265.4" y="129.1">C7</text>
<text x="265.4" y="131.7">10nF</text>
<text x="226.6" y="134.2">RO</text>
<text x="239.3" y="136.8">B</text>
<text x="252.7" y="133.5">TP7</text>
<text x="27.8" y="140.8" transform="rotate(-90 27.8 140.8)">R3</text>
<text x="43.2" y="140.6">AO3401A</text>
<text x="43.2" y="138">Q2</text>
<text x="89.8" y="141.8">+3.3V</text>
<text x="117.6" y="143.1">TMC2209</text>
<text x="120.5" y="140.6">U2</text>
<text x="159.6" y="140.6">+3.3V</text>
<text x="239.4" y="141.8">Z</text>
<text x="252.7" y="143.6">TP9</text>
<text x="252.7" y="138.5">TP8</text>
<text x="259.6" y="140.6">GND</text>
<text x="27.8" y="145.5" transform="rotate(-90 27.8 145.5)">10K</text>
<text x="45.3" y="144.4">+3.3V</text>
<text x="226.6" y="144.4">DI</text>
<text x="239.5" y="146.9">Y</text>
<text x="144.3" y="154.5">100uf</text>
<text x="146.1" y="152.5">C11</text>
<text x="161.3" y="153.3">C8</text>
<text x="161.3" y="155.8">10nF 10nF</text>
<text x="166.4" y="153.3">C4</text>
<text x="234.5" y="150.6" transform="rotate(-90 234.5 150.6)">GND</text>
<text x="82.7" y="164.7">JP5</text>
<text x="90.3" y="167.2">JP6</text>
<text x="150.4" y="164.7">GND</text>
<text x="155.4" y="164.7">GND</text>
<text x="160.5" y="164.7">GND</text>
<text x="231.6" y="162.2">GND</text>
<text x="19.1" y="192.6">H1</text>
<text x="19.1" y="195.2">MountingHole</text>
<text x="38.1" y="192.6">H2</text>
<text x="38.1" y="195.2">MountingHole</text>
</g>
<g font-size="1.3" fill="#a90000">
<text x="21.5" y="23.9">1</text>
<text x="150.4" y="23.9">3</text>
<text x="163.1" y="23.9">2</text>
<text x="189.8" y="23.9">3</text>
<text x="202.5" y="23.9">2</text>
<text x="21.5" y="26.4">2</text>
<text x="21.5" y="29">3</text>
<text x="38.7" y="29">2</text>
<text x="41.7" y="26.1" transform="rotate(-90 41.7 26.1)">1</text>
<text x="49.3" y="28.6" transform="rotate(-90 49.3 28.6)">1</text>
<text x="21.5" y="31.5">4</text>
<text x="21.5" y="34">5</text>
<text x="41.7" y="33.7" transform="rotate(-90 41.7 33.7)">3</text>
<text x="46.3" y="31.5">2</text>
<text x="157.2" y="31.2" transform="rotate(-90 157.2 31.2)">1</text>
<text x="196.6" y="31.2" transform="rotate(-90 196.6 31.2)">1</text>
<text x="21.5" y="36.6">6</text>
<text x="49.3" y="36.3" transform="rotate(-90 49.3 36.3)">3</text>
<text x="21.5" y="51.8">1</text>
<text x="21.5" y="49.3">2</text>
<text x="271.7" y="63.2">1</text>
<text x="271.7" y="65.8">2</text>
<text x="21.5" y="68.3">1</text>
<text x="21.5" y="70.9">2</text>
<text x="45.5" y="70.6" transform="rotate(-90 45.5 70.6)">1</text>
<text x="84.4" y="70.9">1</text>
<text x="128.2" y="70.9">14</text>
<text x="271.7" y="68.3">3</text>
<text x="271.7" y="70.9">4</text>
<text x="21.5" y="73.4">3</text>
<text x="21.5" y="75.9">4</text>
<text x="42.5" y="73.4">2</text>
<text x="50.1" y="75.9">2</text>
<text x="53.1" y="73.1" transform="rotate(-90 53.1 73.1)">3</text>
<text x="84.4" y="74.7">2</text>
<text x="128.2" y="74.7">13</text>
<text x="168.7" y="75.6" transform="rotate(-90 168.7 75.6)">3</text>
<text x="21.5" y="78.5">5</text>
<text x="21.5" y="81">6</text>
<text x="45.5" y="78.2" transform="rotate(-90 45.5 78.2)">3</text>
<text x="53.1" y="80.7" transform="rotate(-90 53.1 80.7)">1</text>
<text x="84.4" y="82.3">4</text>
<text x="84.4" y="78.5">3</text>
<text x="128.2" y="82.3">11MCU_MOSI</text>
<text x="128.2" y="78.5">12</text>
<text x="128.2" y="82.3">11</text>
<text x="168.7" y="83.3" transform="rotate(-90 168.7 83.3)">1</text>
<text x="170.7" y="78.5">2</text>
<text x="175" y="78.2" transform="rotate(-90 175 78.2)">1</text>
<text x="177.1" y="81">2</text>
<text x="271.7" y="82.3">2</text>
<text x="84.4" y="86.1">5</text>
<text x="84.4" y="89.9">6</text>
<text x="128.2" y="86.1">10MCU_MISO</text>
<text x="128.2" y="86.1">10</text>
<text x="128.8" y="89.9">9 MCU_SCK</text>
<text x="128.8" y="89.9">9</text>
<text x="175" y="85.8" transform="rotate(-90 175 85.8)">3</text>
<text x="244.4" y="89.9">1</text>
<text x="251.2" y="87.1" transform="rotate(-90 251.2 87.1)">3</text>
<text x="271.7" y="84.8">1</text>
<text x="84.4" y="93.7">7</text>
<text x="128.8" y="93.7">8 MCU_RX</text>
<text x="128.8" y="93.7">8</text>
<text x="251.2" y="94.7" transform="rotate(-90 251.2 94.7)">2</text>
<text x="21.5" y="100.1">1</text>
<text x="21.5" y="97.5">2</text>
<text x="233.4" y="125.2" transform="rotate(-90 233.4 125.2)">1</text>
<text x="241.9" y="130.6">8 A</text>
<text x="39.1" y="135.3" transform="rotate(-90 39.1 135.3)">3</text>
<text x="140.3" y="134.4">1</text>
<text x="144.5" y="137.9" transform="rotate(-90 144.5 137.9)">2</text>
<text x="147.9" y="134.4">3</text>
<text x="241.9" y="135.6">7 B</text>
<text x="32.3" y="138.2">1</text>
<text x="39.1" y="142.9" transform="rotate(-90 39.1 142.9)">2</text>
<text x="224.1" y="143.3">3</text>
<text x="241.9" y="140.7">6 Z</text>
<text x="241.9" y="145.8">5 Y</text>
<text x="233.4" y="153.1" transform="rotate(-90 233.4 153.1)">4</text>
<text x="88.6" y="162" transform="rotate(-90 88.6 162)">3</text>
<text x="90.7" y="164.8">2</text>
<text x="96.3" y="164.5" transform="rotate(-90 96.3 164.5)">3</text>
<text x="98.4" y="167.4">2</text>
<text x="88.6" y="169.6" transform="rotate(-90 88.6 169.6)">1</text>
<text x="96.3" y="172.2" transform="rotate(-90 96.3 172.2)">1</text>
</g>
<g font-size="1.3" fill="#0f0f0f">
<text x="58.4" y="23.8">RX</text>
<text x="58.4" y="26.3">TX</text>
<text x="35.6" y="33.9">Z</text>
<text x="35.6" y="36.5">Y</text>
<text x="58.4" y="39">B</text>
<text x="58.4" y="36.5">A</text>
<text x="27.9" y="49.2">Limit_IN</text>
<text x="264.2" y="65.7">OA1</text>
<text x="264.2" y="63.2">OA2</text>
<text x="26.7" y="70.8">MCU_SCK</text>
<text x="26.7" y="68.2">MCU_CS</text>
<text x="54.6" y="68.2">MCU_MOSI</text>
<text x="77.5" y="70.8">Limit_IN</text>
<text x="264.2" y="70.8">OB2</text>
<text x="264.2" y="68.2">OB1</text>
<text x="77.5" y="74.6">M_DIR</text>
<text x="162.6" y="73.3">MCU_TX</text>
<text x="54.6" y="80.9">MCU_MISO</text>
<text x="77.5" y="82.2">M_EN</text>
<text x="77.5" y="78.4">M_STEP3</text>
<text x="182.9" y="78.4">RX</text>
<text x="182.9" y="80.9">TX</text>
<text x="77.5" y="86">LED</text>
<text x="77.5" y="89.8">MCU_CS</text>
<text x="162.6" y="86">MCU_RX</text>
<text x="227.3" y="89.8">LED</text>
<text x="77.5" y="93.6">MCU_TX7</text>
<text x="221" y="133">RX 2</text>
<text x="221" y="143.2">TX</text>
<text x="99.1" y="152.1">M_EN</text>
<text x="99.1" y="159.7">M_STEP</text>
<text x="99.1" y="157.1">M_DIR</text>
<text x="144.8" y="159.7">OA1</text>
<text x="144.8" y="162.2">OA2</text>
<text x="144.8" y="164.8">OB1</text>
<text x="144.8" y="167.3">OB2</text>
</g>
<g font-size="1.3" fill="#0000c2">
<text x="41.9" y="42.3">UART</text>
<text x="41.9" y="44.3">Default:</text>
<text x="47.7" y="42.3">/</text>
<text x="50.2" y="42.3">RS485</text>
<text x="50.5" y="44.3">UART</text>
<text x="57.5" y="42.3">Switch</text>
<text x="128" y="50.7">Voltage</text>
<text x="136.2" y="50.7">regulation</text>
<text x="45.5" y="84.4">MOSI/MISO</text>
<text x="45.5" y="86.5">(backup</text>
<text x="54.2" y="86.5">feature)</text>
<text x="57.2" y="84.4">switch</text>
<text x="162.3" y="89.8">MCU</text>
<text x="167.5" y="89.8">RX/TX</text>
<text x="174.7" y="89.8">switch</text>
<text x="162.3" y="91.8">(backup</text>
<text x="171" y="91.8">feature)</text>
<text x="80.5" y="99.9">JP9:</text>
<text x="85.7" y="99.9">use</text>
<text x="90.2" y="99.9">the</text>
<text x="94.3" y="99.9">ESP32</text>
<text x="101.5" y="99.9">3V3</text>
<text x="106.2" y="99.9">or</text>
<text x="109.3" y="99.9">external</text>
<text x="118.2" y="99.9">3V3</text>
<text x="122.8" y="99.9">voltage</text>
<text x="130.9" y="99.9">regulator</text>
<text x="80.3" y="102.5">JP10:</text>
<text x="86.7" y="102.5">open</text>
<text x="92.4" y="102.5">when</text>
<text x="98.3" y="102.5">using</text>
<text x="104.6" y="102.5">external</text>
<text x="113.4" y="102.5">3V3</text>
<text x="118.1" y="102.5">voltage</text>
<text x="126.2" y="102.5">regulator</text>
<text x="13.9" y="110.6">Input</text>
<text x="19.9" y="110.6">connectors</text>
<text x="68.5" y="111.1">MCU</text>
<text x="73.8" y="111.1">ESP32</text>
<text x="211.8" y="110.8">Output</text>
<text x="219.2" y="110.8">connectors</text>
<text x="68.4" y="116.2">Stepper</text>
<text x="76.8" y="116.2">drive</text>
<text x="178.6" y="116.2">Full</text>
<text x="183.4" y="116.2">Duplex</text>
<text x="190.9" y="116.2">RS485</text>
<text x="69.3" y="161.6">Microstep</text>
<text x="79.6" y="161.6">select</text>
<text x="69.3" y="163.7">Default</text>
<text x="77.3" y="163.7">1/8</text>
</g>
<g font-size="1" fill="#006464">
<text x="130.9" y="148.1">VIO</text>
<text x="110.2" y="153.1">EN</text>
<text x="129.7" y="155.7">VREF</text>
<text x="131.3" y="150.6">VM</text>
<text x="110.2" y="158.2">DIR</text>
<text x="110.2" y="160.8">STEP</text>
<text x="130.4" y="160.8">OA1</text>
<text x="110.2" y="165.8">MS1</text>
<text x="130.3" y="165.8">OB1</text>
<text x="130.4" y="163.3">OA2</text>
<text x="110.2" y="173.5">PDN/UART1</text>
<text x="110.2" y="168.4">MS2</text>
<text x="128.9" y="173.5">INDEX</text>
<text x="130.3" y="168.4">OB2</text>
<text x="110.2" y="176">PDN/UART2</text>
<text x="130" y="176">DIAG</text>
<text x="130.3" y="181.1">GND</text>
</g>
<g font-size="1" fill="#a90000">
<text x="134.8" y="149.6">JP2_1</text>
<text x="134.8" y="147.1">JP2_7</text>
<text x="104.3" y="152.1">JP1_8</text>
<text x="135.2" y="154.7">VREF</text>
<text x="104.3" y="157.2">JP1_1</text>
<text x="104.3" y="159.8">JP1_2</text>
<text x="134.8" y="159.8">JP2_4</text>
<text x="104.3" y="167.4">JP1_6</text>
<text x="104.3" y="164.8">JP1_7</text>
<text x="134.8" y="162.3">JP2_3</text>
<text x="134.8" y="164.8">JP2_5</text>
<text x="134.8" y="167.4">JP2_6</text>
<text x="104.3" y="172.5">JP1_4</text>
<text x="134.8" y="172.5">JP3_2</text>
<text x="104.3" y="175">JP1_5</text>
<text x="134.8" y="175">JP3_1</text>
<text x="134.8" y="180.1">JP2_2</text>
</g>
</svg>
